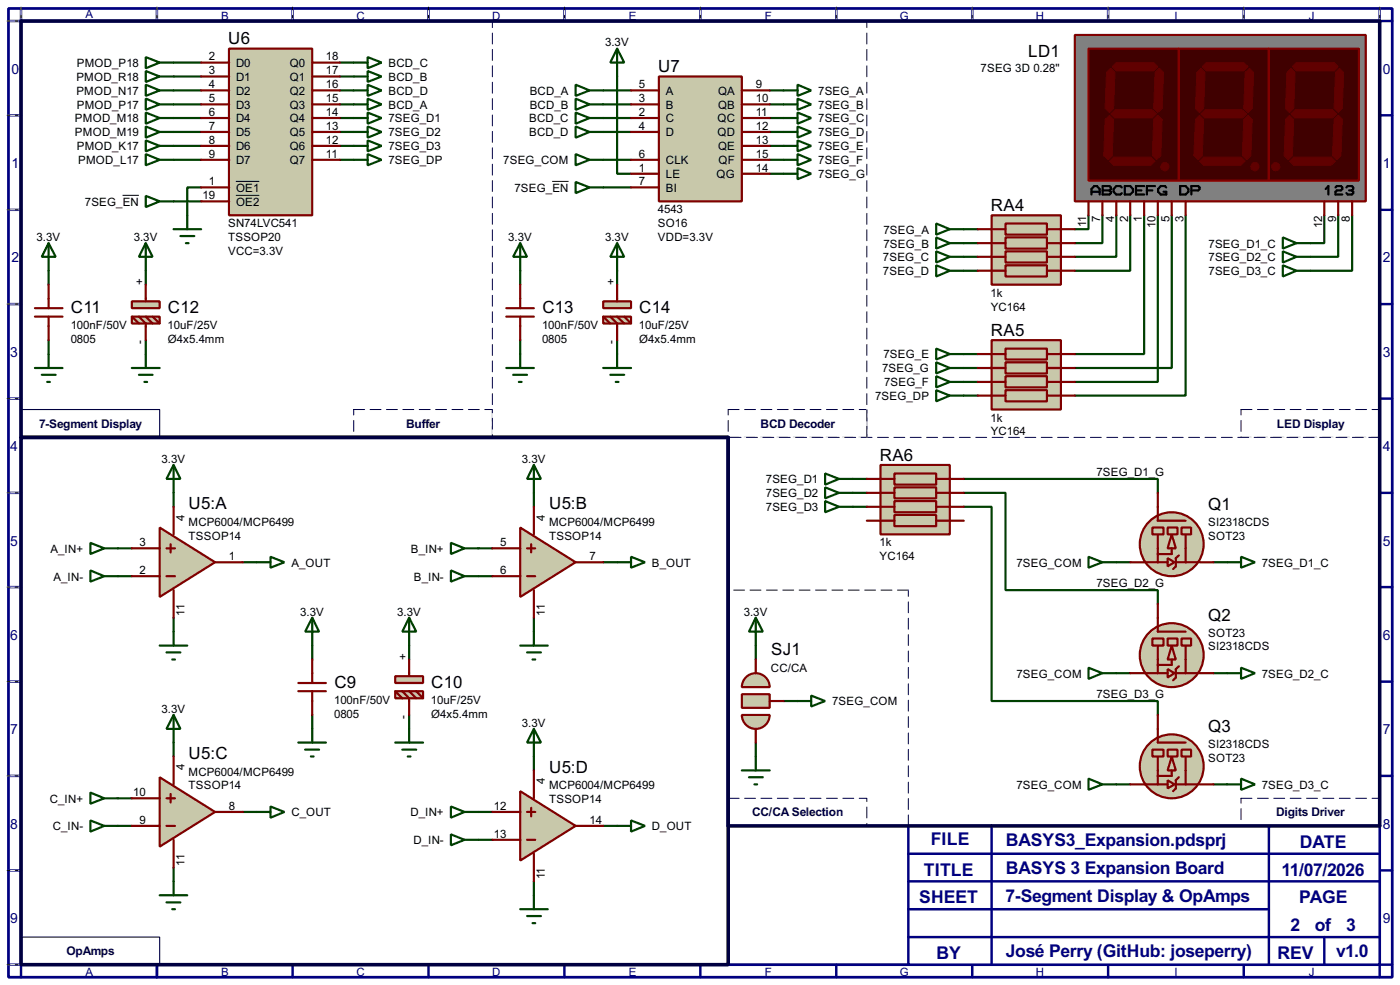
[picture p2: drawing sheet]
<svg xmlns="http://www.w3.org/2000/svg" width="256mm" height="180mm" viewBox="0 0 256 180" stroke-linecap="round" stroke-linejoin="round" font-family="sans-serif">
<path d="M1.6 1.6h253.5v177.3h-253.5zM3.9 3.9h248.9v172.7h-248.9z" fill="none" stroke="#000080" stroke-width=".5"/>
<g fill="none" stroke="#000080" stroke-width=".45">
<path d="M3.9 1.6v2.3h-2.3M28.8 1.6v2.3M53.6 1.6v2.3M78.5 1.6v2.3M103.4 1.6v2.3M128.3 1.6v2.3M153.2 1.6v2.3M178.1 1.6v2.3M203 1.6v2.3M227.9 1.6v2.3M252.8 1.6v2.3h2.3M1.6 21.1h2.3"/>
<path d="M1.6 38.4h2.3M252.8 21.1h2.3M252.8 38.4h2.3M1.6 55.7h2.3M252.8 55.7h2.3M1.6 73h2.3M252.8 73h2.3M1.6 90.2h2.3M252.8 90.2h2.3M1.6 107.5h2.3M252.8 107.5h2.3M1.6 124.8h2.3"/>
<path d="M252.8 124.8h2.3M1.6 142h2.3M1.6 159.3h2.3M252.8 142h2.3M252.8 159.3h2.3M1.6 176.6h2.3v2.3M28.8 176.6v2.3M53.6 176.6v2.3M78.5 176.6v2.3M103.4 176.6v2.3M128.3 176.6v2.3M153.2 176.6v2.3"/>
<path d="M178.1 176.6v2.3M203 176.6v2.3M227.9 176.6v2.3M255.1 176.6h-2.3v2.3"/>
</g>
<g fill="none" stroke="#fff" stroke-width=".18">
<path d="M1.3 3.9h2.3M3.9 1.3v2.3M28.8 1.3v2.3M53.6 1.3v2.3M78.5 1.3v2.3M103.4 1.3v2.3M128.3 1.3v2.3M153.2 1.3v2.3M178.1 1.3v2.3M203 1.3v2.3M227.9 1.3v2.3M252.8 1.3v2.3"/>
<path d="M1.3 21.1h2.3M1.3 38.4h2.3M1.3 55.7h2.3M1.3 73h2.3M1.3 90.2h2.3M1.3 107.5h2.3M1.3 124.8h2.3M1.3 142h2.3M1.3 159.3h2.3M1.3 176.6h2.3"/>
</g>
<g fill="none" stroke="#000" stroke-width=".18" stroke-dasharray=".5 1">
<path d="M1.3 3.9h2.3M3.9 1.3v2.3M28.8 1.3v2.3M53.6 1.3v2.3M78.5 1.3v2.3M103.4 1.3v2.3M128.3 1.3v2.3M153.2 1.3v2.3M178.1 1.3v2.3M203 1.3v2.3M227.9 1.3v2.3M252.8 1.3v2.3"/>
<path d="M1.3 21.1h2.3M1.3 38.4h2.3M1.3 55.7h2.3M1.3 73h2.3M1.3 90.2h2.3M1.3 107.5h2.3M1.3 124.8h2.3M1.3 142h2.3M1.3 159.3h2.3M1.3 176.6h2.3"/>
</g>
<path d="M166.4 151.2h86.4v25.4h-86.4z" fill="#fff" stroke="#000080" stroke-width=".45"/>
<path d="M166.4 156.3h86.4M181.7 151.2v25.4M232.5 151.2v25.4M166.4 171.5h86.4M166.4 161.3h86.4M166.4 166.4h66.1M242.6 171.5v5.1" fill="none" stroke="#000080" stroke-width=".45"/>
<g fill="none" stroke="#004000" stroke-width=".4">
<path d="M31.8 16.6h5.1M31.8 19.1h5.1M31.8 11.5h5.1M31.8 14h5.1M62.3 16.6h2.5M62.3 19.1h2.5M62.3 11.5h2.5M62.3 14h2.5M110.5 16.6h5.1M110.5 19.1h5.1M113.1 14v17.8h2.5M141 16.6h2.6"/>
<path d="M141 19.1h2.6M31.8 21.6h5.1M31.8 24.2h5.1M31.8 29.3h5.1M31.8 26.7h5.1M31.8 36.9h5.1M36.9 34.3h-2.6v5.1M62.3 21.6h2.5M62.3 24.2h2.5M62.3 29.3h2.5M62.3 26.7h2.5M110.5 21.6h5.1"/>
<path d="M110.5 24.2h5.1M110.5 29.3h5.1M110.5 34.3h5.1M141 21.6h2.6M141 24.2h2.6M141 29.3h2.6M141 26.7h2.6M141 31.8h2.6M199.4 39.4v2.6h-2.5M202 39.4v5.1h-5.1M204.5 39.4v7.6h-7.6M207.1 39.4v10.2h-10.2"/>
<path d="M209.6 39.4v25.4h-12.7M212.1 39.4v30.5h-15.2M214.7 39.4v28h-17.8M217.2 39.4v33h-20.3M242.6 39.4v5.1h-2.5M245.2 39.4v7.6h-5.1M247.7 39.4v10.2h-7.6M8.9 49.6v2.5M26.7 49.6v2.5M95.3 49.6v2.5M113.1 49.6v2.5M176.6 49.6h2.5"/>
<path d="M176.6 47h2.5M176.6 44.5h2.5M176.6 42h2.5M8.9 62.3v2.5M26.7 62.3v2.5M95.3 62.3v2.5M113.1 62.3v2.5M176.6 72.4h2.5M176.6 69.9h2.5M176.6 67.4h2.5M176.6 64.8h2.5M31.8 90.2v2.6"/>
<path d="M97.8 90.2v2.6M156.3 87.7h2.5M156.3 90.2h2.5M156.3 92.8h2.5M176.6 87.7h35.5v2.5M176.6 90.2h7.6v17.8h27.9v2.5M176.6 92.8h5.1v35.5h30.4v2.6M21.6 100.4h2.6M21.6 105.5h2.6M31.8 113.1v2.5M44.5 102.9h2.5M57.2 118.2v2.5"/>
<path d="M75 118.2v2.5M87.7 100.4h2.5M87.7 105.5h2.5M97.8 113.1v2.5M110.5 102.9h2.6M138.5 118.2v2.5M204.5 102.9h2.6M222.3 102.9h2.5M31.8 135.9v2.6M57.2 130.9v2.5M75 130.9v2.5M97.8 138.5v2.5"/>
<path d="M138.5 135.9v2.6M143.6 128.3h2.5M204.5 123.2h2.6M222.3 123.2h2.5M21.6 151.2h2.6M21.6 146.1h2.6M31.8 158.8v2.5M44.5 148.6h2.5M87.7 148.6h2.5M87.7 153.7h2.5M110.5 151.2h2.6M204.5 143.6h2.6"/>
<path d="M222.3 143.6h2.5M97.8 161.3v2.6"/>
</g>
<path d="M196.9 6.4h53.3v30.5h-53.3z" fill="#808080" stroke="#800000" stroke-width=".4"/>
<path d="M199.4 8.9h16.6v24.2h-16.6z" fill="#400000" stroke="#800000" stroke-width=".4"/>
<g fill="#600000" stroke="#600000" stroke-width=".18">
<path d="M203.8 12.2l.7-.7h6.9l.7 .7-.7 .8h-6.9z" fill-rule="evenodd"/>
<path d="M212.4 12.5l.8 .8-.3 6.6-.8 .7-.7-.7 .2-6.6z" fill-rule="evenodd"/>
<path d="M203.5 20.9l.8-.8h6.8l.8 .8-.8 .7h-6.8z" fill-rule="evenodd"/>
<path d="M202.7 13.3l.8-.8 .8 .8-.3 6.6-.7 .7-.8-.7z" fill-rule="evenodd"/>
<path d="M211.4 21.9l.7-.8 .8 .8-.2 6.6-.8 .8-.8-.8z" fill-rule="evenodd"/>
<path d="M203.3 29.5l.7-.7h6.9l.7 .7-.7 .8h-6.9z" fill-rule="evenodd"/>
<path d="M202.5 21.9l.8-.8 .7 .8-.2 6.6-.8 .8-.8-.8z" fill-rule="evenodd"/>
</g>
<path d="M216 8.9h16.5v24.2h-16.5z" fill="#400000" stroke="#800000" stroke-width=".4"/>
<g fill="#600000" stroke="#600000" stroke-width=".18">
<path d="M220.3 12.2l.7-.7h6.9l.8 .7-.8 .8h-6.9z" fill-rule="evenodd"/>
<path d="M228.1 13.3l.8-.8 .8 .8-.3 6.6-.7 .7-.8-.7z" fill-rule="evenodd"/>
<path d="M220.8 20.1h6.8l.8 .8-.8 .7h-6.8l-.8-.7z" fill-rule="evenodd"/>
<path d="M219.3 13.3l.7-.8 .8 .8-.3 6.6-.7 .7-.8-.7z" fill-rule="evenodd"/>
<path d="M227.9 21.9l.8-.8 .7 .8-.2 6.6-.8 .8-.8-.8z" fill-rule="evenodd"/>
<path d="M220.5 28.8h6.9l.7 .7-.7 .8h-6.9l-.7-.8z" fill-rule="evenodd"/>
<path d="M219 21.9l.8-.8 .7 .8-.2 6.6-.8 .8-.8-.8z" fill-rule="evenodd"/>
<circle cx="213.4" cy="30.5" r=".75"/>
<circle cx="229.9" cy="30.5" r=".75"/>
</g>
<path d="M232.5 8.9h16.5v24.2h-16.5z" fill="#400000" stroke="#800000" stroke-width=".4"/>
<g fill="#600000" stroke="#600000" stroke-width=".18">
<path d="M236.8 12.2l.7-.7h6.9l.8 .7-.8 .8h-6.9z" fill-rule="evenodd"/>
<path d="M244.7 13.3l.7-.8 .8 .8-.3 6.6-.7 .7-.8-.7z" fill-rule="evenodd"/>
<path d="M236.5 20.9l.8-.8h6.8l.8 .8-.8 .7h-6.8z" fill-rule="evenodd"/>
<path d="M236.5 12.5l.8 .8-.3 6.6-.7 .7-.8-.7 .3-6.6z" fill-rule="evenodd"/>
<path d="M244.4 21.9l.8-.8 .7 .8-.2 6.6-.8 .8-.8-.8z" fill-rule="evenodd"/>
<path d="M236.3 29.5l.7-.7h6.9l.8 .7-.8 .8h-6.9z" fill-rule="evenodd"/>
<path d="M236.3 21.1l.7 .8-.2 6.6-.8 .8-.7-.8 .2-6.6z" fill-rule="evenodd"/>
<circle cx="233.7" cy="30.5" r=".75"/>
</g>
<g fill="none" stroke="#000" stroke-width=".4">
<path d="M200 35.6v-1l.5-.5h.5l.5 .5v1M200 35.1h1.5M202 34.1h1.3l.2 .2v.3l-.2 .3 .2 .2v.3l-.2 .2h-1.3zM202 34.9h1.3M205.5 34.3l-.2-.2h-.8l-.5 .5v.5l.5 .5h.8l.2-.2M206.1 34.1h1l.5 .5v.5l-.5 .5h-1zM208.1 34.9h1M209.6 34.1h-1.5v1.5h1.5M210.1 34.9h1M211.6 34.1h-1.5v1.5M213.7 34.3l-.3-.2h-.7l-.5 .5v.5l.5 .5h1v-.5h-.5M216.2 34.1h1l.5 .5v.5l-.5 .5h-1z"/>
<path d="M218.3 34.9h1.2l.3-.3v-.3l-.3-.2h-1.2v1.5M242.9 34.6l.5-.5v1.5M244.7 34.3l.2-.2h.8l.2 .2v.3l-.2 .3h-.8l-.2 .2v.5h1.2M246.7 34.3l.2-.2h.8l.2 .2v.3l-.2 .3M247.2 34.9h.5M247.7 34.9l.2 .2v.3l-.2 .2h-.8l-.2-.2"/>
</g>
<path d="M199.4 36.9v2.5M202 36.9v2.5M204.5 36.9v2.5M207.1 36.9v2.5M209.6 36.9v2.5M212.1 36.9v2.5M214.7 36.9v2.5M217.2 36.9v2.5M242.6 36.9v2.5M245.2 36.9v2.5M247.7 36.9v2.5" fill="none" stroke="#800000" stroke-width=".4"/>
<g fill="none" stroke="#004000" stroke-width=".4">
<path d="M143.6 16.6h2.5M143.6 19.1h2.5M146.1 15.5l2.5 1.1-2.5 1zM146.1 18.1l2.5 1-2.5 1zM143.6 21.6h2.5M143.6 24.2h2.5M143.6 26.7h2.5M143.6 29.3h2.5M143.6 31.8h2.5M146.1 20.6l2.5 1-2.5 1.1zM146.1 23.2l2.5 1-2.5 1zM146.1 25.7l2.5 1-2.5 1z"/>
<path d="M146.1 28.2l2.5 1.1-2.5 1zM146.1 30.8l2.5 1-2.5 1zM171.5 40.9l2.5 1.1-2.5 1zM171.5 43.5l2.5 1-2.5 1zM171.5 46l2.5 1-2.5 1.1zM171.5 48.6l2.5 1-2.5 1zM174 42h2.6M174 44.5h2.6M174 47h2.6M174 49.6h2.6M171.5 63.8l2.5 1-2.5 1zM171.5 66.3l2.5 1.1-2.5 1z"/>
<path d="M171.5 68.9l2.5 1-2.5 1zM171.5 71.4l2.5 1-2.5 1.1zM174 64.8h2.6M174 67.4h2.6M174 69.9h2.6M174 72.4h2.6"/>
</g>
<g fill="#c8c8aa" stroke="#800000" stroke-width=".4">
<path d="M181.7 62.3h12.7v12.7h-12.7z"/>
<path d="M184.2 71.4h7.6v2.1h-7.6z"/>
<path d="M184.2 68.9h7.6v2h-7.6z"/>
<path d="M184.2 66.3h7.6v2.1h-7.6z"/>
<path d="M184.2 63.8h7.6v2h-7.6z"/>
</g>
<path d="M92.8 58h5M92.8 56.4h5M95.3 52.1v4.3M95.3 58v4.3M179.1 72.4h5.1M179.1 69.9h5.1M179.1 67.4h5.1M179.1 64.8h5.1M191.8 72.4h5.1M191.8 69.9h5.1M191.8 67.4h5.1M191.8 64.8h5.1" fill="none" stroke="#800000" stroke-width=".4"/>
<path d="M92.8 67.4h5M94 68.6h2.6M95.1 69.9h.5M95.3 64.8v2.6M110.5 67.4h5.1M111.8 68.6h2.6M112.8 69.9h.5M113.1 64.8v2.6" fill="none" stroke="#004000" stroke-width=".4"/>
<g fill="#c8c8aa" stroke="#800000" stroke-width=".4">
<path d="M110.5 55.2h5.1v1.2h-5.1z"/>
<path d="M110.5 58h5.1v1.2h-5.1z"/>
</g>
<path d="M110.5 58l1.3 1.2M111.8 58l1.3 1.2v3.1M113.1 52.1v3.1M113.1 58l1.3 1.2M114.4 58l1.2 1.2" fill="none" stroke="#800000" stroke-width=".4"/>
<g fill="none" stroke="#004000" stroke-width=".4">
<path d="M105.5 15.5l2.5 1.1-2.5 1zM105.5 18.1l2.5 1-2.5 1zM108 16.6h2.5M108 19.1h2.5M26.7 35.9l2.6 1-2.6 1zM29.3 36.9h2.5M105.5 20.6l2.5 1-2.5 1.1zM105.5 23.2l2.5 1-2.5 1zM105.5 28.2l2.5 1.1-2.5 1zM108 21.6h2.5M108 24.2h2.5M108 29.3h2.5"/>
<path d="M95.3 44.5l1.3 2.5h-2.6zM95.3 44.5v5.1M113.1 44.5l1.3 2.5h-2.6zM113.1 44.5v5.1M235 43.5l2.5 1-2.5 1zM235 46l2.5 1-2.5 1.1zM235 48.6l2.5 1-2.5 1zM237.5 44.5h2.6M237.5 47h2.6M237.5 49.6h2.6"/>
</g>
<path d="M22.5 35.8h3" fill="none" stroke="#000" stroke-width=".18"/>
<path d="M3.9 75h25.4v5.1h-25.4z" fill="none" stroke="#000040" stroke-width=".2"/>
<g fill="#c8c8aa" stroke="#800000" stroke-width=".4">
<path d="M214.7 97.8l.7 2.6h-1.5z"/>
<circle cx="214.6" cy="99.6" r="5.9"/>
</g>
<path d="M212.1 92.8v2.5h5.1M212.1 97.8v5.1M217.2 97.8v5.1M214.7 100.4v1h-2.6" fill="none" stroke="#800000" stroke-width=".4"/>
<path d="M213.9 102.2l1.3 .7-1.3 .8z" fill="#c8c8aa" stroke="#800000" stroke-width=".4"/>
<path d="M209.6 102.9h4.3M215.4 102.9h4.1M216 101.7l-.6 .5v1.5l-.5 .5" fill="none" stroke="#800000" stroke-width=".4"/>
<g fill="#c8c8aa" stroke="#800000" stroke-width=".4">
<path d="M216.5 96.6h1.7v1.2h-1.7z"/>
<path d="M211.1 96.6h2.1v1.2h-2.1z"/>
<path d="M213.9 96.6h1.8v1.2h-1.8z"/>
</g>
<path d="M212.1 90.2v2.6M207.1 102.9h2.5M219.8 102.9h2.5" fill="none" stroke="#800000" stroke-width=".4"/>
<path d="M199.4 101.9l2.6 1-2.6 1zM202 102.9h2.5M224.8 102.9h2.6M227.4 101.9l2.5 1-2.5 1zM224.8 123.2h2.6M227.4 122.2l2.5 1-2.5 1.1zM224.8 143.6h2.6M227.4 142.5l2.5 1.1-2.5 1z" fill="none" stroke="#004000" stroke-width=".4"/>
<g fill="#c8c8aa" stroke="#800000" stroke-width=".4">
<path d="M181.7 39.4h12.7v12.7h-12.7z"/>
<path d="M184.2 48.6h7.6v2h-7.6z"/>
<path d="M184.2 46h7.6v2.1h-7.6z"/>
<path d="M184.2 43.5h7.6v2h-7.6z"/>
<path d="M184.2 40.9h7.6v2.1h-7.6z"/>
</g>
<path d="M179.1 49.6h5.1M179.1 47h5.1M179.1 44.5h5.1M179.1 42h5.1M191.8 49.6h5.1M191.8 47h5.1M191.8 44.5h5.1M191.8 42h5.1" fill="none" stroke="#800000" stroke-width=".4"/>
<path d="M199.4 122.2l2.6 1-2.6 1.1zM202 123.2h2.5" fill="none" stroke="#004000" stroke-width=".4"/>
<g fill="#c8c8aa" stroke="#800000" stroke-width=".4">
<path d="M214.7 118.2l.7 2.5h-1.5z"/>
<circle cx="214.6" cy="119.9" r="5.9"/>
</g>
<path d="M212.1 113.1v2.5h5.1M212.1 118.2v5M217.2 118.2v5M214.7 120.7v1h-2.6" fill="none" stroke="#800000" stroke-width=".4"/>
<path d="M213.9 122.5l1.3 .7-1.3 .8z" fill="#c8c8aa" stroke="#800000" stroke-width=".4"/>
<path d="M209.6 123.2h4.3M215.4 123.2h4.1M216 122l-.6 .5v1.5l-.5 .5" fill="none" stroke="#800000" stroke-width=".4"/>
<g fill="#c8c8aa" stroke="#800000" stroke-width=".4">
<path d="M216.5 116.9h1.7v1.3h-1.7z"/>
<path d="M211.1 116.9h2.1v1.3h-2.1z"/>
<path d="M213.9 116.9h1.8v1.3h-1.8z"/>
</g>
<path d="M212.1 110.5v2.6M207.1 123.2h2.5M219.8 123.2h2.5" fill="none" stroke="#800000" stroke-width=".4"/>
<path d="M199.4 142.5l2.6 1.1-2.6 1zM202 143.6h2.5" fill="none" stroke="#004000" stroke-width=".4"/>
<g fill="#c8c8aa" stroke="#800000" stroke-width=".4">
<path d="M214.7 138.5l.7 2.5h-1.5z"/>
<circle cx="214.6" cy="140.3" r="5.9"/>
</g>
<path d="M212.1 133.4v2.5h5.1M212.1 138.5v5.1M217.2 138.5v5.1M214.7 141v1h-2.6" fill="none" stroke="#800000" stroke-width=".4"/>
<path d="M213.9 142.8l1.3 .8-1.3 .7z" fill="#c8c8aa" stroke="#800000" stroke-width=".4"/>
<path d="M209.6 143.6h4.3M215.4 143.6h4.1M216 142.3l-.6 .5v1.5l-.5 .5" fill="none" stroke="#800000" stroke-width=".4"/>
<g fill="#c8c8aa" stroke="#800000" stroke-width=".4">
<path d="M216.5 137.2h1.7v1.3h-1.7z"/>
<path d="M211.1 137.2h2.1v1.3h-2.1z"/>
<path d="M213.9 137.2h1.8v1.3h-1.8z"/>
</g>
<path d="M212.1 130.9v2.5M207.1 143.6h2.5M219.8 143.6h2.5" fill="none" stroke="#800000" stroke-width=".4"/>
<path d="M90.2 3.9v76.2M133.4 75h25.4v5.1h-25.4zM227.4 75h25.4v5.1h-25.4zM166.4 108v43.2M133.4 146.1h25.4v5.1h-25.4zM227.4 146.1h25.4v5.1h-25.4z" fill="none" stroke="#fff" stroke-width=".18"/>
<path d="M133.4 75h25.4v5.1h-25.4zM227.4 75h25.4v5.1h-25.4zM90.2 80.1v-76.2M133.4 146.1h25.4v5.1h-25.4zM166.4 151.2v-43.2M227.4 146.1h25.4v5.1h-25.4z" fill="none" stroke="#000040" stroke-width=".18" stroke-dasharray="2 1"/>
<path d="M138.5 113.1l1.3 2.5h-2.6zM138.5 113.1v5.1M138.5 138.5v2.5M146.1 128.3h2.5M148.6 127.3l2.6 1-2.6 1zM135.9 141h5.1M137.2 142.3h2.6M138.2 143.6h.5" fill="none" stroke="#004000" stroke-width=".4"/>
<path d="M135.9 127.1h5.1v2.5h-5.1z" fill="#c8c8aa" stroke="#800000" stroke-width=".4"/>
<g fill="#c8c8aa" stroke="#800000" stroke-width=".4">
<path d="M136.9 123.8a2.55 2.55 0 0 1 2.7-.3 2.55 2.55 0 0 1 1.4 2.3h-5.1a2.55 2.55 0 0 1 1-2z" fill-rule="evenodd"/>
<path d="M135.9 130.9h5.1a2.55 2.55 0 0 1-2.5 2.5 2.55 2.55 0 0 1-2.6-2.5z" fill-rule="evenodd"/>
</g>
<path d="M6.4 58h5.1M6.4 56.4h5.1M8.9 52.1v4.3M8.9 58v4.3M138.5 120.7v2.5M138.5 133.4v2.5M141 128.3h2.6" fill="none" stroke="#800000" stroke-width=".4"/>
<g fill="none" stroke="#004000" stroke-width=".4">
<path d="M26.7 10.5l2.6 1-2.6 1zM26.7 13l2.6 1-2.6 1zM26.7 15.5l2.6 1.1-2.6 1zM26.7 18.1l2.6 1-2.6 1zM29.3 11.5h2.5M29.3 14h2.5M29.3 16.6h2.5M29.3 19.1h2.5M64.8 11.5h2.6M64.8 14h2.6M64.8 16.6h2.6M64.8 19.1h2.6"/>
<path d="M67.4 18.1l2.5 1-2.5 1zM67.4 13l2.5 1-2.5 1zM67.4 10.5l2.5 1-2.5 1zM67.4 15.5l2.5 1.1-2.5 1zM113.1 8.9l1.3 2.6h-2.6zM113.1 8.9v5.1M26.7 20.6l2.6 1-2.6 1.1zM26.7 23.2l2.6 1-2.6 1zM26.7 25.7l2.6 1-2.6 1zM26.7 28.2l2.6 1.1-2.6 1zM29.3 21.6h2.5M29.3 24.2h2.5"/>
<path d="M29.3 26.7h2.5M29.3 29.3h2.5M64.8 21.6h2.6M64.8 24.2h2.6M64.8 26.7h2.6M67.4 20.6l2.5 1-2.5 1.1zM67.4 23.2l2.5 1-2.5 1zM67.4 25.7l2.5 1-2.5 1zM6.4 67.4h5.1M7.7 68.6h2.5M8.7 69.9h.5M8.9 64.8v2.6"/>
<path d="M24.2 67.4h5.1M25.5 68.6h2.5M26.5 69.9h.5M26.7 64.8v2.6"/>
</g>
<g fill="#c8c8aa" stroke="#800000" stroke-width=".4">
<path d="M24.2 55.2h5.1v1.2h-5.1z"/>
<path d="M24.2 58h5.1v1.2h-5.1z"/>
</g>
<path d="M24.2 58l1.3 1.2M25.5 58l1.2 1.2v3.1M26.7 52.1v3.1M26.7 58l1.3 1.2M28 58l1.3 1.2" fill="none" stroke="#800000" stroke-width=".4"/>
<path d="M64.8 29.3h2.6M67.4 28.2l2.5 1.1-2.5 1zM105.5 33.3l2.5 1-2.5 1.1zM108 34.3h2.5M8.9 44.5l1.3 2.5h-2.5zM8.9 44.5v5.1M26.7 44.5l1.3 2.5h-2.5zM26.7 44.5v5.1" fill="none" stroke="#004000" stroke-width=".4"/>
<path d="M101.2 33.2h3" fill="none" stroke="#000" stroke-width=".18"/>
<path d="M120.7 14h15.2v22.9h-15.2z" fill="#c8c8aa" stroke="#800000" stroke-width=".4"/>
<g fill="none" stroke="#800000" stroke-width=".4">
<path d="M115.6 16.6h5.1M115.6 19.1h5.1M135.9 16.6h5.1M135.9 19.1h5.1M115.6 21.6h5.1M115.6 24.2h5.1M115.6 29.3h5.1M115.6 31.8h5.1M115.6 34.3h5.1M135.9 21.6h5.1M135.9 24.2h5.1M135.9 29.3h5.1"/>
<path d="M135.9 31.8h5.1M135.9 26.7h5.1"/>
</g>
<path d="M34.3 39.4v2.6M31.8 42h5.1M33.1 43.2h2.5M34.1 44.5h.5M151.2 86.7l2.5 1-2.5 1zM151.2 89.2l2.5 1-2.5 1zM151.2 91.7l2.5 1.1-2.5 1zM153.7 87.7h2.6M153.7 90.2h2.6M153.7 92.8h2.6" fill="none" stroke="#004000" stroke-width=".4"/>
<g fill="#c8c8aa" stroke="#800000" stroke-width=".4">
<path d="M161.3 85.1h12.7v12.7h-12.7z"/>
<path d="M163.9 86.7h7.6v2h-7.6z"/>
<path d="M163.9 89.2h7.6v2h-7.6z"/>
<path d="M163.9 91.7h7.6v2.1h-7.6z"/>
<path d="M163.9 94.3h7.6v2h-7.6z"/>
</g>
<path d="M158.8 87.7h5.1M158.8 90.2h5.1M158.8 92.8h5.1M158.8 95.3h5.1M171.5 87.7h5.1M171.5 90.2h5.1M171.5 92.8h5.1M171.5 95.3h5.1" fill="none" stroke="#800000" stroke-width=".4"/>
<path d="M42 8.9h15.2v30.5h-15.2z" fill="#c8c8aa" stroke="#800000" stroke-width=".4"/>
<g fill="none" stroke="#800000" stroke-width=".4">
<path d="M36.9 11.5h5.1M36.9 14h5.1M36.9 16.6h5.1M36.9 19.1h5.1M57.2 11.5h5.1M57.2 14h5.1M57.2 16.6h5.1M57.2 19.1h5.1M36.9 21.6h5.1M36.9 24.2h5.1M36.9 26.7h5.1M36.9 29.3h5.1"/>
<path d="M36.9 34.3h5.1M36.9 36.9h5.1M57.2 21.6h5.1M57.2 24.2h5.1M57.2 26.7h5.1M57.2 29.3h5.1"/>
</g>
<path d="M43.2 33.2h4.3M43.2 35.8h4.3" fill="none" stroke="#000" stroke-width=".18"/>
<path d="M158.8 3.9v76.2M64.8 75h25.4v5.1h-25.4zM133.4 80.1h119.4M133.4 108h33" fill="none" stroke="#fff" stroke-width=".18"/>
<path d="M64.8 75h25.4v5.1h-25.4zM158.8 80.1v-76.2M252.8 80.1h-119.4M166.4 108h-33" fill="none" stroke="#000040" stroke-width=".18" stroke-dasharray="2 1"/>
<path d="M3.9 3.9h248.9v147.3h-119.4v-71.1h-129.5z" fill="none" stroke="#000040" stroke-width=".65"/>
<g fill="none" stroke="#004000" stroke-width=".4">
<path d="M16.6 99.4l2.5 1-2.5 1zM16.6 104.4l2.5 1.1-2.5 1zM19.1 100.4h2.5M19.1 105.5h2.5M29.3 118.2h5M30.5 119.4h2.6M31.8 115.6v2.6M47 102.9h2.6M49.6 101.9l2.5 1-2.5 1zM31.6 120.7h.5M54.7 135.9h5M55.9 137.2h2.6"/>
<path d="M57 138.5h.5M57.2 133.4v2.5M72.4 135.9h5.1M73.7 137.2h2.6M74.7 138.5h.5M75 133.4v2.5"/>
</g>
<path d="M29.3 96.6l10.1 6.3-10.1 6.4z" fill="#c8c8aa" stroke="#800000" stroke-width=".4"/>
<path d="M31.3 99.6v1.5M31.8 92.8v5M24.2 105.5h5.1M24.2 100.4h5.1M30.5 105.5h1.6M30.5 100.4h1.6M31.8 108v5.1M39.4 102.9h5.1M54.7 126.5h5M54.7 125h5M57.2 120.7v4.3M57.2 126.5v4.4" fill="none" stroke="#800000" stroke-width=".4"/>
<g fill="none" stroke="#004000" stroke-width=".4">
<path d="M31.8 85.1l1.3 2.6h-2.6zM31.8 85.1v5.1M82.6 99.4l2.5 1-2.5 1zM57.2 113.1l1.3 2.5h-2.6zM57.2 113.1v5.1M75 113.1l1.3 2.5h-2.6zM75 113.1v5.1M82.6 104.4l2.5 1.1-2.5 1zM85.1 100.4h2.6M85.1 105.5h2.6M113.1 102.9h2.5M115.6 101.9l2.6 1-2.6 1z"/>
<path d="M16.6 145.1l2.5 1-2.5 1zM16.6 150.2l2.5 1-2.5 1zM19.1 146.1h2.5M19.1 151.2h2.5M47 148.6h2.6M49.6 147.6l2.5 1-2.5 1.1zM82.6 147.6l2.5 1-2.5 1.1zM82.6 152.7l2.5 1-2.5 1zM85.1 148.6h2.6M85.1 153.7h2.6M113.1 151.2h2.5M115.6 150.2l2.6 1-2.6 1z"/>
</g>
<path d="M3.9 80.1h129.5v96.5h-129.5z" fill="none" stroke="#000040" stroke-width=".65"/>
<g fill="#c8c8aa" stroke="#800000" stroke-width=".4">
<path d="M72.4 123.8h5.1v1.2h-5.1z"/>
<path d="M72.4 126.5h5.1v1.3h-5.1z"/>
</g>
<path d="M72.4 126.5l1.3 1.3M73.7 126.5l1.3 1.3v3.1M75 120.7v3.1M75 126.5l1.3 1.3M76.3 126.5l1.2 1.3" fill="none" stroke="#800000" stroke-width=".4"/>
<g fill="none" stroke="#004000" stroke-width=".4">
<path d="M95.3 118.2h5.1M96.6 119.4h2.5M97.8 115.6v2.6M97.6 120.7h.5M97.8 133.4l1.3 2.5h-2.5zM97.8 133.4v5.1M29.3 163.9h5M30.5 165.2h2.6M31.6 166.4h.5M31.8 161.3v2.6M95.3 166.4h5.1M96.6 167.7h2.5"/>
<path d="M97.6 169h.5M97.8 163.9v2.5"/>
</g>
<path d="M95.3 144.8l10.2 6.4-10.2 6.3z" fill="#c8c8aa" stroke="#800000" stroke-width=".4"/>
<path d="M90.2 153.7h5.1M90.2 148.6h5.1M96.6 153.7h1.5M96.6 148.6h1.5M97.3 147.9v1.5M97.8 141v5.1M97.8 156.3v5M105.5 151.2h5" fill="none" stroke="#800000" stroke-width=".4"/>
<path d="M31.8 130.9l1.3 2.5h-2.6zM31.8 130.9v5" fill="none" stroke="#004000" stroke-width=".4"/>
<path d="M29.3 142.3l10.1 6.3-10.1 6.4z" fill="#c8c8aa" stroke="#800000" stroke-width=".4"/>
<path d="M31.8 138.5v5.1M24.2 151.2h5.1M24.2 146.1h5.1M30.5 151.2h1.6M30.5 146.1h1.6M31.3 145.3v1.6M31.8 153.7v5.1M39.4 148.6h5.1" fill="none" stroke="#800000" stroke-width=".4"/>
<path d="M97.8 85.1l1.3 2.6h-2.5zM97.8 85.1v5.1" fill="none" stroke="#004000" stroke-width=".4"/>
<path d="M95.3 96.6l10.2 6.3-10.2 6.4z" fill="#c8c8aa" stroke="#800000" stroke-width=".4"/>
<path d="M97.3 99.6v1.5M97.8 92.8v5M90.2 105.5h5.1M90.2 100.4h5.1M96.6 105.5h1.5M96.6 100.4h1.5M97.8 108v5.1M105.5 102.9h5" fill="none" stroke="#800000" stroke-width=".4"/>
<path d="M3.9 171.5h25.4v5.1h-25.4z" fill="none" stroke="#000040" stroke-width=".2"/>
<g font-size="3.6" fill="#000080">
<text x="170.5" y="154.7">FILE</text>
<text x="184.3" y="154.9">BASYS3_Expansion.pdsprj</text>
<text x="238.1" y="155.2">DATE</text>
<text x="169.3" y="160.3">TITLE</text>
<text x="184.3" y="160">BASYS 3 Expansion Board</text>
<text x="234.8" y="160.3">11/07/2026</text>
<text x="168.4" y="165.4">SHEET</text>
<text x="184.2" y="165">7-Segment Display &amp; OpAmps</text>
<text x="238" y="165.4">PAGE</text>
<text x="236.4" y="170.4">2</text>
<text x="240.9" y="170.4">of</text>
<text x="246.6" y="170.4">3</text>
<text x="171.6" y="175.5">BY</text>
<text x="184.3" y="175.2">José Perry (GitHub: joseperry)</text>
<text x="234" y="175.5">REV</text>
<text x="244.8" y="175.2">v1.0</text>
</g>
<g font-size="3.5">
<text x="41.8" y="8.1">U6</text>
<text x="188.4" y="10.4">LD1</text>
<text x="120.6" y="13.2">U7</text>
<text x="181.5" y="38.6">RA4</text>
<text x="13" y="57.4">C11</text>
<text x="30.8" y="57.4">C12</text>
<text x="99.4" y="57.4">C13</text>
<text x="117.1" y="57.4">C14</text>
<text x="181.5" y="61.4">RA5</text>
<text x="161.2" y="84.3">RA6</text>
<text x="34.6" y="93.2">U5:A</text>
<text x="100.6" y="93.2">U5:B</text>
<text x="221.4" y="93.3">Q1</text>
<text x="221.4" y="113.6">Q2</text>
<text x="141.3" y="119.9">SJ1</text>
<text x="61.3" y="125.9">C9</text>
<text x="79" y="125.9">C10</text>
<text x="221.4" y="134">Q3</text>
<text x="34.6" y="139">U5:C</text>
<text x="100.6" y="141.5">U5:D</text>
</g>
<g font-size="2.9" fill="#000080">
<text x="2.1" y="13.5">0</text>
<text x="253.4" y="13.5">0</text>
<text x="2.1" y="30.7">1</text>
<text x="253.4" y="30.7">1</text>
<text x="2.1" y="48">2</text>
<text x="253.4" y="48">2</text>
<text x="1.9" y="65.3">3</text>
<text x="253.4" y="65.3">3</text>
<text x="1.9" y="82.5">4</text>
<text x="253.4" y="82.5">4</text>
<text x="1.9" y="99.9">5</text>
<text x="253.4" y="99.9">5</text>
<text x="1.9" y="117.1">6</text>
<text x="253.4" y="117.1">6</text>
<text x="1.9" y="134.4">7</text>
<text x="253.4" y="134.4">7</text>
<text x="1.9" y="151.7">8</text>
<text x="253.4" y="151.7">8</text>
<text x="1.9" y="168.9">9</text>
<text x="253.4" y="168.9">9</text>
</g>
<g font-size="2.5" fill="#000040">
<text x="7.2" y="78.3">7-Segment Display</text>
<text x="74.4" y="78.3">Buffer</text>
<text x="139.3" y="78.3">BCD Decoder</text>
<text x="233.9" y="78.3">LED Display</text>
<text x="137.8" y="149.4">CC/CA Selection</text>
<text x="233.8" y="149.4">Digits Driver</text>
<text x="12.2" y="174.8">OpAmps</text>
</g>
<g font-size="2.4" fill="#000080">
<text x="15.6" y="3.4">A</text>
<text x="40.5" y="3.6">B</text>
<text x="65.3" y="3.6">C</text>
<text x="90.2" y="3.6">D</text>
<text x="115.2" y="3.6">E</text>
<text x="140.1" y="3.6">F</text>
<text x="164.8" y="3.6">G</text>
<text x="189.8" y="3.6">H</text>
<text x="215.1" y="3.6">I</text>
<text x="239.8" y="3.6">J</text>
<text x="15.6" y="178.7">A</text>
<text x="40.5" y="178.7">B</text>
<text x="65.3" y="178.7">C</text>
<text x="90.2" y="178.7">D</text>
<text x="115.2" y="178.7">E</text>
<text x="140.1" y="178.7">F</text>
<text x="164.8" y="178.7">G</text>
<text x="189.8" y="178.7">H</text>
<text x="215.1" y="178.7">I</text>
<text x="239.8" y="178.7">J</text>
</g>
<g font-size="2.4">
<text x="38.3" y="11.1">2</text>
<text x="59.7" y="11.1">18</text>
<text x="110.9" y="8.5">3.3V</text>
<text x="14" y="14.8">PMOD_R18</text>
<text x="14" y="17.3">PMOD_N17</text>
<text x="14.1" y="12.3">PMOD_P18</text>
<text x="38.3" y="13.6">3</text>
<text x="38.3" y="16.2">4</text>
<text x="43.2" y="12.3">D0</text>
<text x="43.2" y="14.8">D1</text>
<text x="43.2" y="17.3">D2</text>
<text x="53.1" y="12.3">Q0</text>
<text x="53.1" y="14.8">Q1</text>
<text x="53.1" y="17.3">Q2</text>
<text x="59.7" y="13.6">17</text>
<text x="59.7" y="16.2">16</text>
<text x="71.2" y="14.8">BCD_B</text>
<text x="71.2" y="12.3">BCD_C</text>
<text x="71.2" y="17.3">BCD_D</text>
<text x="97" y="17.3">BCD_A</text>
<text x="117" y="16.2">5</text>
<text x="122" y="17.3">A</text>
<text x="131.5" y="17.3">QA</text>
<text x="138.5" y="16.2">9</text>
<text x="149.9" y="17.3">7SEG_A</text>
<text x="179.7" y="13.2">7SEG 3D 0.28''</text>
<text x="13.7" y="22.4">PMOD_M18</text>
<text x="14.1" y="19.9">PMOD_P17</text>
<text x="38.3" y="18.7">5</text>
<text x="38.3" y="21.2">6</text>
<text x="38.3" y="23.8">7</text>
<text x="43.2" y="19.9">D3</text>
<text x="43.2" y="22.4">D4</text>
<text x="53.1" y="19.9">Q3</text>
<text x="53.1" y="22.4">Q4</text>
<text x="59.7" y="18.7">15</text>
<text x="59.7" y="21.2">14</text>
<text x="59.7" y="23.8">13</text>
<text x="71.2" y="22.4">7SEG_D1</text>
<text x="71.2" y="19.9">BCD_A</text>
<text x="96.9" y="22.4">BCD_C</text>
<text x="97" y="19.9">BCD_B</text>
<text x="117" y="18.7">3</text>
<text x="117" y="21.2">2</text>
<text x="117" y="23.8">4</text>
<text x="122" y="19.9">B</text>
<text x="122" y="22.4">C</text>
<text x="131.4" y="22.4">QC</text>
<text x="131.5" y="19.9">QB</text>
<text x="138.5" y="18.7">10</text>
<text x="138.5" y="21.2">11</text>
<text x="138.5" y="23.8">12</text>
<text x="149.9" y="19.9">7SEG_B</text>
<text x="149.9" y="22.4">7SEG_C</text>
<text x="13.7" y="25">PMOD_M19</text>
<text x="14.1" y="27.5">PMOD_K17</text>
<text x="38.3" y="26.3">8</text>
<text x="38.3" y="28.9">9</text>
<text x="43.2" y="25">D5</text>
<text x="43.2" y="27.5">D6</text>
<text x="53.1" y="25">Q5</text>
<text x="53.1" y="27.5">Q6</text>
<text x="59.7" y="26.3">12</text>
<text x="59.7" y="28.9">11</text>
<text x="71.2" y="25">7SEG_D2</text>
<text x="71.2" y="27.5">7SEG_D3</text>
<text x="96.9" y="25">BCD_D</text>
<text x="117" y="28.9">6</text>
<text x="122" y="25">D</text>
<text x="131.4" y="25">QD</text>
<text x="131.5" y="27.5">QE</text>
<text x="138.5" y="26.3">13</text>
<text x="138.5" y="28.9">15</text>
<text x="149.9" y="25">7SEG_D</text>
<text x="149.9" y="27.5">7SEG_E</text>
<text x="14.3" y="30">PMOD_L17</text>
<text x="38.3" y="33.9">1</text>
<text x="43.2" y="30">D7</text>
<text x="43.2" y="35.1">OE1</text>
<text x="53.1" y="30">Q7</text>
<text x="71.2" y="30">7SEG_DP</text>
<text x="92.2" y="30">7SEG_COM</text>
<text x="94.3" y="35.1">7SEG_EN</text>
<text x="117" y="31.4">1</text>
<text x="117" y="33.9">7</text>
<text x="122" y="30">CLK</text>
<text x="122" y="32.6">LE</text>
<text x="122" y="35.1">BI</text>
<text x="131.3" y="32.6">QG</text>
<text x="131.6" y="30">QF</text>
<text x="138.5" y="31.4">14</text>
<text x="149.9" y="30">7SEG_F</text>
<text x="149.9" y="32.6">7SEG_G</text>
<text x="15.6" y="37.7">7SEG_EN</text>
<text x="37.1" y="36.5">19</text>
<text x="41.8" y="41.6">SN74LVC541</text>
<text x="43.2" y="37.7">OE2</text>
<text x="120.5" y="39.1">4543</text>
<text x="120.5" y="41.6">SO16</text>
<text x="199" y="41.5" transform="rotate(-90 199 41.5)">11</text>
<text x="201.6" y="40.6" transform="rotate(-90 201.6 40.6)">7</text>
<text x="204.1" y="40.6" transform="rotate(-90 204.1 40.6)">4</text>
<text x="206.7" y="40.6" transform="rotate(-90 206.7 40.6)">2</text>
<text x="209.2" y="40.6" transform="rotate(-90 209.2 40.6)">1</text>
<text x="211.7" y="41.7" transform="rotate(-90 211.7 41.7)">10</text>
<text x="214.3" y="40.6" transform="rotate(-90 214.3 40.6)">5</text>
<text x="216.8" y="40.6" transform="rotate(-90 216.8 40.6)">3</text>
<text x="242.2" y="41.7" transform="rotate(-90 242.2 41.7)">12</text>
<text x="244.8" y="40.6" transform="rotate(-90 244.8 40.6)">9</text>
<text x="247.3" y="40.6" transform="rotate(-90 247.3 40.6)">8</text>
<text x="6.7" y="44.1">3.3V</text>
<text x="24.5" y="44.1">3.3V</text>
<text x="41.8" y="44.1">TSSOP20</text>
<text x="41.8" y="46.7">VCC=3.3V</text>
<text x="93.1" y="44.1">3.3V</text>
<text x="110.9" y="44.1">3.3V</text>
<text x="120.5" y="44.1">VDD=3.3V</text>
<text x="161.8" y="47.8">7SEG_C</text>
<text x="161.9" y="42.7">7SEG_A</text>
<text x="161.9" y="45.3">7SEG_B</text>
<text x="221.4" y="45.3">7SEG_D1_C</text>
<text x="221.4" y="47.8">7SEG_D2_C</text>
<text x="26.3" y="52.1" transform="rotate(-90 26.3 52.1)">+</text>
<text x="112.7" y="52.1" transform="rotate(-90 112.7 52.1)">+</text>
<text x="161.8" y="50.4">7SEG_D</text>
<text x="221.4" y="50.4">7SEG_D3_C</text>
<text x="181.5" y="54.3">1k</text>
<text x="181.5" y="56.8">YC164</text>
<text x="13" y="60.3">100nF/50V</text>
<text x="13" y="62.8">0805</text>
<text x="26.3" y="63" transform="rotate(-90 26.3 63)">-</text>
<text x="30.7" y="60.3">10uF/25V</text>
<text x="30.7" y="62.8">Ø4x5.4mm</text>
<text x="99.3" y="60.3">100nF/50V</text>
<text x="99.3" y="62.8">0805</text>
<text x="112.7" y="63" transform="rotate(-90 112.7 63)">-</text>
<text x="117.1" y="60.3">10uF/25V</text>
<text x="117.1" y="62.8">Ø4x5.4mm</text>
<text x="161.9" y="65.6">7SEG_E</text>
<text x="161.6" y="68.1">7SEG_G</text>
<text x="162" y="70.7">7SEG_F</text>
<text x="160.3" y="73.2">7SEG_DP</text>
<text x="181.5" y="77.2">1k</text>
<text x="181.5" y="79.7">YC164</text>
<text x="29.6" y="84.7">3.3V</text>
<text x="95.6" y="84.7">3.3V</text>
<text x="140.3" y="88.5">7SEG_D1</text>
<text x="200.9" y="87.1">7SEG_D1_G</text>
<text x="33.8" y="95.3" transform="rotate(-90 33.8 95.3)">4</text>
<text x="99.8" y="95.3" transform="rotate(-90 99.8 95.3)">4</text>
<text x="140.3" y="91">7SEG_D2</text>
<text x="140.3" y="93.6">7SEG_D3</text>
<text x="9.2" y="101.2">A_IN+</text>
<text x="25.6" y="100">3</text>
<text x="34.5" y="96.2">MCP6004/MCP6499</text>
<text x="34.5" y="98.8">TSSOP14</text>
<text x="75.3" y="101.2">B_IN+</text>
<text x="91.6" y="100">5</text>
<text x="100.6" y="96.2">MCP6004/MCP6499</text>
<text x="100.6" y="98.8">TSSOP14</text>
<text x="161.1" y="100">1k</text>
<text x="221.3" y="96.2">SI2318CDS</text>
<text x="221.3" y="98.8">SOT23</text>
<text x="9.8" y="106.3">A_IN-</text>
<text x="25.6" y="105.1">2</text>
<text x="42" y="102.5">1</text>
<text x="53.4" y="103.7">A_OUT</text>
<text x="75.8" y="106.3">B_IN-</text>
<text x="91.6" y="105.1">6</text>
<text x="108" y="102.5">7</text>
<text x="119.4" y="103.7">B_OUT</text>
<text x="161.1" y="102.6">YC164</text>
<text x="186.2" y="103.7">7SEG_COM</text>
<text x="200.9" y="107.4">7SEG_D2_G</text>
<text x="231.2" y="103.7">7SEG_D1_C</text>
<text x="33.8" y="112.7" transform="rotate(-90 33.8 112.7)">11</text>
<text x="55" y="112.7">3.3V</text>
<text x="72.8" y="112.7">3.3V</text>
<text x="99.8" y="112.7" transform="rotate(-90 99.8 112.7)">11</text>
<text x="136.3" y="112.7">3.3V</text>
<text x="221.3" y="119.1">SI2318CDS</text>
<text x="221.3" y="116.6">SOT23</text>
<text x="74.6" y="120.7" transform="rotate(-90 74.6 120.7)">+</text>
<text x="141.2" y="122.9">CC/CA</text>
<text x="186.2" y="124">7SEG_COM</text>
<text x="231.2" y="124">7SEG_D2_C</text>
<text x="29.6" y="130.5">3.3V</text>
<text x="61.2" y="128.9">100nF/50V</text>
<text x="61.2" y="131.4">0805</text>
<text x="74.5" y="131.6" transform="rotate(-90 74.5 131.6)">-</text>
<text x="79" y="128.9">10uF/25V</text>
<text x="79" y="131.4">Ø4x5.4mm</text>
<text x="152.5" y="129.1">7SEG_COM</text>
<text x="200.9" y="127.7">7SEG_D3_G</text>
<text x="95.6" y="133">3.3V</text>
<text x="221.3" y="136.9">SI2318CDS</text>
<text x="33.8" y="141" transform="rotate(-90 33.8 141)">4</text>
<text x="34.5" y="142">MCP6004/MCP6499</text>
<text x="99.8" y="143.6" transform="rotate(-90 99.8 143.6)">4</text>
<text x="221.3" y="139.4">SOT23</text>
<text x="9.1" y="146.9">C_IN+</text>
<text x="24.4" y="145.7">10</text>
<text x="34.5" y="144.5">TSSOP14</text>
<text x="42" y="148.2">8</text>
<text x="53.4" y="149.4">C_OUT</text>
<text x="75.2" y="149.4">D_IN+</text>
<text x="90.5" y="148.2">12</text>
<text x="100.6" y="144.5">MCP6004/MCP6499</text>
<text x="100.6" y="147">TSSOP14</text>
<text x="186.2" y="144.4">7SEG_COM</text>
<text x="231.2" y="144.4">7SEG_D3_C</text>
<text x="9.7" y="152">C_IN-</text>
<text x="25.6" y="150.8">9</text>
<text x="75.7" y="154.5">D_IN-</text>
<text x="90.5" y="153.3">13</text>
<text x="108" y="150.8">14</text>
<text x="119.4" y="152">D_OUT</text>
<text x="33.8" y="158.4" transform="rotate(-90 33.8 158.4)">11</text>
<text x="99.8" y="161" transform="rotate(-90 99.8 161)">11</text>
</g>
</svg>
